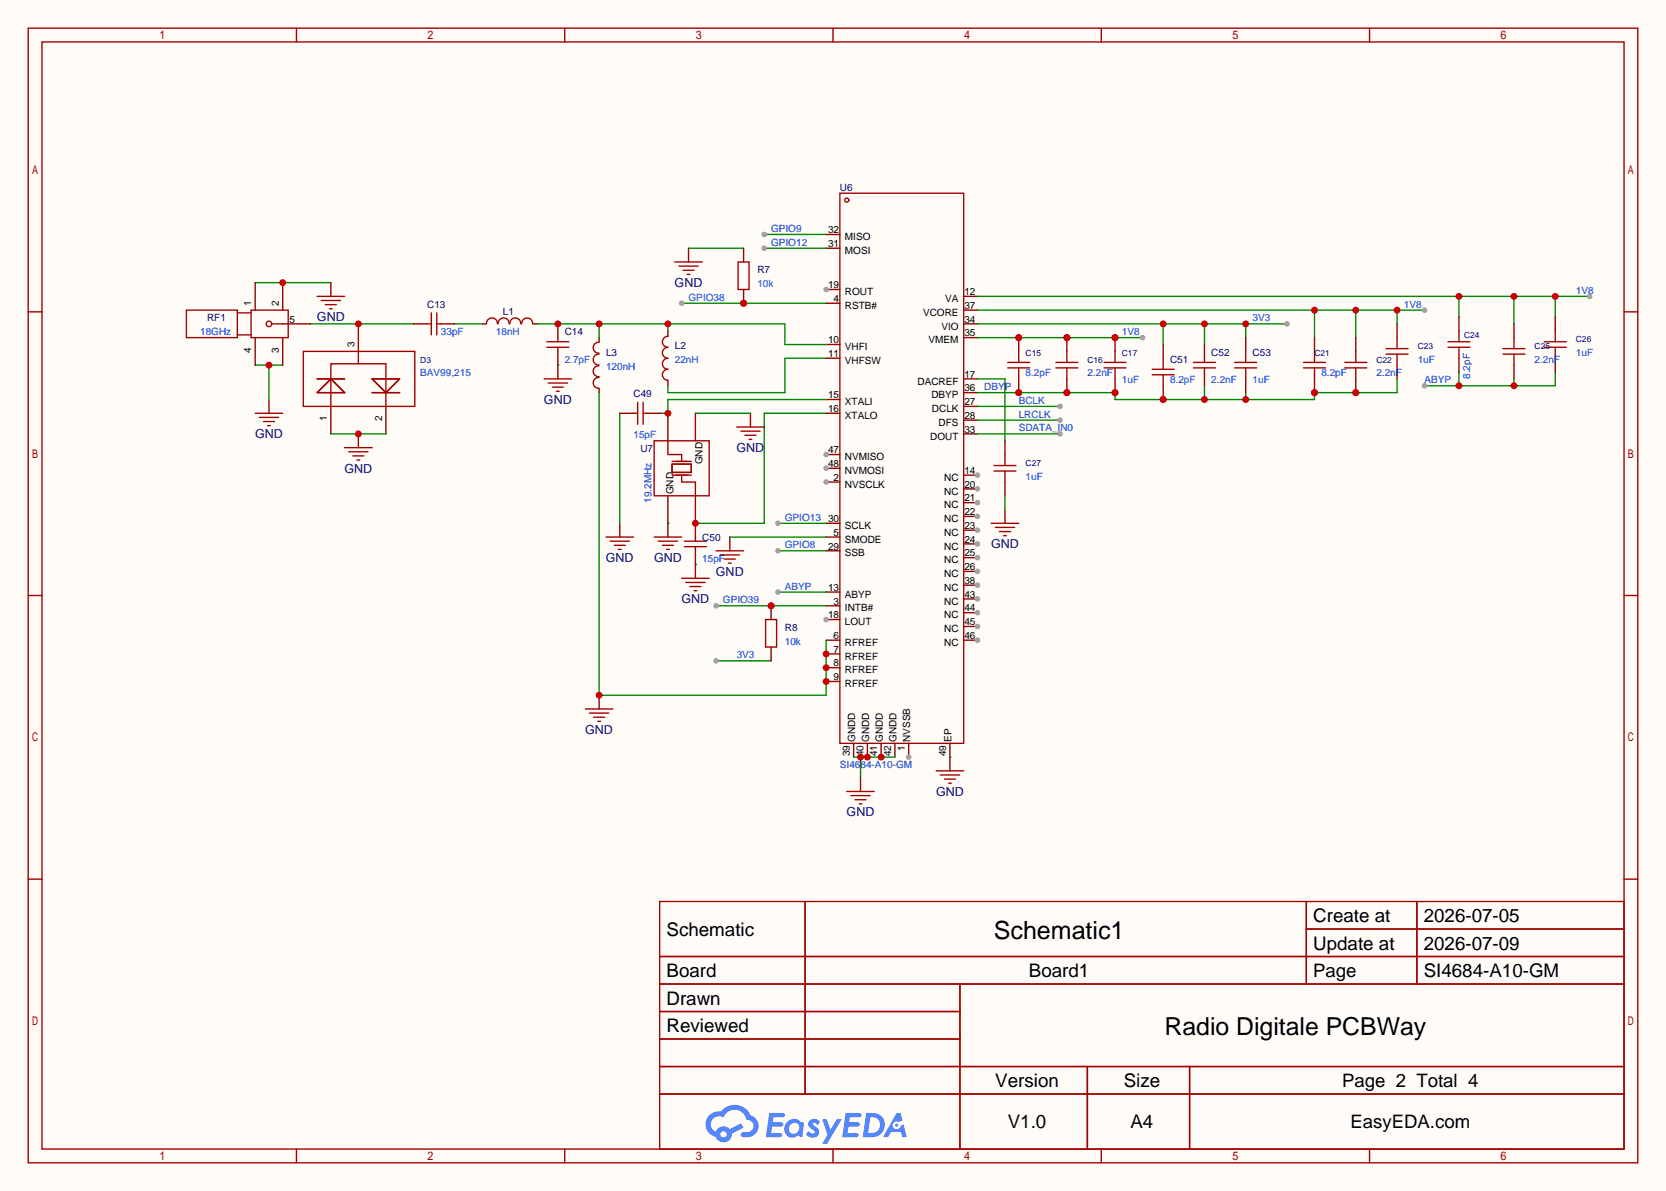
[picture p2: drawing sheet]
<svg xmlns="http://www.w3.org/2000/svg" width="308mm" height="220mm" viewBox="0 0 308 220" stroke-linecap="round" stroke-linejoin="round" font-family="sans-serif">
<path d="M0 0h307.6v220h-307.6z" fill="#fffcf7"/>
<g fill="none" stroke="#a10000" stroke-width=".25">
<path d="M5.2 5.2h297.2v209.6h-297.2zM7.7 7.7h292.1v204.5h-292.1zM54.7 5.2v2.5M104.3 5.2v2.5M153.8 5.2v2.5M203.3 5.2v2.5M252.9 5.2v2.5M5.2 57.6h2.5M299.8 57.6h2.6M5.2 110h2.5M299.8 110h2.6M5.2 162.4h2.5"/>
<path d="M121.8 166.5h178v45.7h-178zM121.8 176.7h178M148.7 166.5v35.6M241.2 166.5v15.2M241.2 171.6h58.6M261.6 166.5v15.2M299.8 162.4h2.6M121.8 181.7h178M121.8 186.8h55.4M121.8 197h178M121.8 191.9h55.4M177.2 181.7v30.5"/>
<path d="M200.8 197v15.2M219.6 197v15.2M54.7 212.2v2.6M104.3 212.2v2.6M121.8 202.1h178M153.8 212.2v2.6M203.3 212.2v2.6M252.9 212.2v2.6"/>
</g>
<g fill="#5487ff">
<path d="M149.5 206.9a1.3 1.3 0 0 1 1.9 .3l-.4 .6a.54 .54 0 0 0-1-.2l.2 .2a1.58 1.58 0 0 1 1 1.5 1.43 1.43 0 0 1-2.4 .2l.5-.6a.64 .64 0 0 0 .5 .5 .64 .64 0 0 0 .6-.3l-.1-.3a1.6 1.6 0 0 1-1.1-1.5z"/>
<path d="M151.8 206.7h.8l.7 2 1.2-2h.9l-2.7 4.5h-.9l1-1.6z"/>
<path d="M142 205.5h1.7a1.31 1.31 0 0 1 1.2 .2 .4 .4 0 0 1-.3 .6h-1.8l-.1 1h1.6a.4 .4 0 0 1 .3 .4 .4 .4 0 0 1-.4 .4h-1.6l-.2 1.2 .8-.1a1.23 1.23 0 0 1 1.2 .2 .39 .39 0 0 1-.4 .6h-2.6z"/>
<path d="M156.1 205.5h1.7a1.32 1.32 0 0 1 1.2 .2 .39 .39 0 0 1-.3 .6h-1.8l-.1 1h1.6a.4 .4 0 0 1 .4 .4 .4 .4 0 0 1-.5 .4h-1.6l-.2 1.1h.8a1.23 1.23 0 0 1 1.2 .2 .39 .39 0 0 1-.4 .6h-2.6z"/>
<path d="M165.5 205.6h.8l.3 1.3-.6 .3a.75 .75 0 0 0-1.1 .3 .75 .75 0 0 0 .5 1.1 .75 .75 0 0 0 .9-.7l.5-.3 .6 2.4h-.8l-.3-.9h-1.8l-.5 .9h-1z"/>
<path d="M159.9 205.6l-.6 4.4h1.4a2.27 2.27 0 0 0 2.7-2.3 2.27 2.27 0 0 0-2.7-2.1zM160.7 206.3a1.5 1.5 0 0 1 1.8 1.6 1.5 1.5 0 0 1-1.9 1.3h-.3z"/>
<path d="M145.4 207.2a1.62 1.62 0 0 0-.4 2.1 1.62 1.62 0 0 0 2 .6l.3-.2 .4 .2 .4 .1 .3-2.4-.1-.3-.5-.1a1.58 1.58 0 0 0-2.4 0zM146 207.7a.99 .99 0 0 1 1.6 .3 .99 .99 0 0 1-.9 1.4 .94 .94 0 0 1-1-.6 .94 .94 0 0 1 .3-1.1z"/>
<path d="M131 206a2.37 2.37 0 0 0 1.1 4 1.54 1.54 0 0 0 1.8 1 1.54 1.54 0 0 0 1.2-1.6l2.2-1.1-.5-.8-2.1 1a1.57 1.57 0 0 0-2.6 .5 1.5 1.5 0 0 1-.7-2.1 1.5 1.5 0 0 1 2.2-.5 2.23 2.23 0 0 1 2.3-1.4 2.23 2.23 0 0 1 2 1.8 1.16 1.16 0 0 1 1.2 1.1 1.16 1.16 0 0 1-1.1 1.2h-.7a.47 .47 0 0 0-.5 .4 .47 .47 0 0 0 .4 .5 2.23 2.23 0 0 0 2.2-.6 2.23 2.23 0 0 0 .5-2.3 2.16 2.16 0 0 0-1.3-1.1 3.2 3.2 0 0 0-5.5-.7l-1.1 .1zM133 209.5a.6 .6 0 0 1 1.2 0 .6 .6 0 0 1-1.2 0z"/>
<circle cx="165.6" cy="207.8" r=".28"/>
</g>
<g fill="none" stroke="#a10000" stroke-width=".25">
<path d="M155.1 35.7h22.8v101.6h-22.8z"/>
<circle cx="156.3" cy="37" r=".38"/>
</g>
<path d="M152.5 43.3h2.6M152.5 45.8h2.6M152.5 53.5h2.6" fill="none" stroke="#870000" stroke-width=".25"/>
<circle cx="152.5" cy="53.5" r=".51" fill="#999"/>
<path d="M152.5 56h2.6M152.5 63.6h2.6M152.5 66.2h2.6M152.5 73.8h2.6M152.5 76.3h2.6M152.5 83.9h2.6" fill="none" stroke="#870000" stroke-width=".25"/>
<circle cx="152.5" cy="83.9" r=".51" fill="#999"/>
<path d="M152.5 86.5h2.6" fill="none" stroke="#870000" stroke-width=".25"/>
<circle cx="152.5" cy="86.5" r=".51" fill="#999"/>
<path d="M152.5 89h2.6" fill="none" stroke="#870000" stroke-width=".25"/>
<circle cx="152.5" cy="89" r=".51" fill="#999"/>
<path d="M152.5 96.6h2.6M152.5 99.2h2.6M152.5 101.7h2.6M152.5 109.3h2.6M152.5 111.9h2.6M152.5 114.4h2.6" fill="none" stroke="#870000" stroke-width=".25"/>
<circle cx="152.5" cy="114.4" r=".51" fill="#999"/>
<path d="M152.5 118.2h2.6M177.9 118.2h2.6M152.5 120.8h2.6M152.5 123.3h2.6M152.5 125.9h2.6" fill="none" stroke="#870000" stroke-width=".25"/>
<circle cx="180.5" cy="118.2" r=".51" fill="#999"/>
<path d="M177.9 115.7h2.6" fill="none" stroke="#870000" stroke-width=".25"/>
<circle cx="180.5" cy="115.7" r=".51" fill="#999"/>
<path d="M177.9 113.2h2.6" fill="none" stroke="#870000" stroke-width=".25"/>
<circle cx="180.5" cy="113.2" r=".51" fill="#999"/>
<path d="M177.9 110.6h2.6" fill="none" stroke="#870000" stroke-width=".25"/>
<circle cx="180.5" cy="110.6" r=".51" fill="#999"/>
<path d="M177.9 108.1h2.6" fill="none" stroke="#870000" stroke-width=".25"/>
<circle cx="180.5" cy="108.1" r=".51" fill="#999"/>
<path d="M177.9 105.5h2.6" fill="none" stroke="#870000" stroke-width=".25"/>
<circle cx="180.5" cy="105.5" r=".51" fill="#999"/>
<path d="M177.9 103h2.6" fill="none" stroke="#870000" stroke-width=".25"/>
<circle cx="180.5" cy="103" r=".51" fill="#999"/>
<path d="M177.9 100.5h2.6" fill="none" stroke="#870000" stroke-width=".25"/>
<circle cx="180.5" cy="100.5" r=".51" fill="#999"/>
<path d="M177.9 97.9h2.6" fill="none" stroke="#870000" stroke-width=".25"/>
<circle cx="180.5" cy="97.9" r=".51" fill="#999"/>
<path d="M177.9 95.4h2.6" fill="none" stroke="#870000" stroke-width=".25"/>
<circle cx="180.5" cy="95.4" r=".51" fill="#999"/>
<path d="M177.9 92.8h2.6" fill="none" stroke="#870000" stroke-width=".25"/>
<circle cx="180.5" cy="92.8" r=".51" fill="#999"/>
<path d="M177.9 90.3h2.6" fill="none" stroke="#870000" stroke-width=".25"/>
<circle cx="180.5" cy="90.3" r=".51" fill="#999"/>
<path d="M177.9 87.8h2.6" fill="none" stroke="#870000" stroke-width=".25"/>
<circle cx="180.5" cy="87.8" r=".51" fill="#999"/>
<g fill="none" stroke="#870000" stroke-width=".25">
<path d="M177.9 59.8h2.6M177.9 57.3h2.6M177.9 54.7h2.6M177.9 77.6h2.6M177.9 75.1h2.6M177.9 72.5h2.6M177.9 70h2.6M177.9 62.4h2.6M177.9 80.1h2.6M157.6 137.3v2.5M160.1 137.3v2.5M162.7 137.3v2.5"/>
<path d="M165.2 137.3v2.5M167.8 137.3v2.5"/>
</g>
<circle cx="167.8" cy="139.8" r=".51" fill="#999"/>
<path d="M89 59.8h.8M98.4 59.8h.8M103 59.8v2.6M103 64.9v2.5M110.6 62.4v.7M110.6 71.8v.7M123.3 61.1v1M123.3 70.2v1M175.4 137.3v2.5" fill="none" stroke="#870000" stroke-width=".25"/>
<g fill="none" stroke="#a10000" stroke-width=".25">
<path d="M89.8 59.8a1.01 1.01 0 0 1 1-1.1 1.01 1.01 0 0 1 1 1.1M92 59.8a1.01 1.01 0 0 1 1-1.1 1.01 1.01 0 0 1 1 1.1M94.1 59.8a1.01 1.01 0 0 1 1-1.1 1.01 1.01 0 0 1 1 1.1M96.3 59.8a1.01 1.01 0 0 1 1-1.1 1.01 1.01 0 0 1 1 1.1M101 64.1h4M101 63.1h4M103 62.4v.7M103 64.1v.8M110.6 67.5a1.01 1.01 0 0 0-1.1 1.1 1.01 1.01 0 0 0 1.1 1M110.6 65.4a1.01 1.01 0 0 0-1.1 1 1.01 1.01 0 0 0 1.1 1M110.6 69.7a1.01 1.01 0 0 0-1.1 1 1.01 1.01 0 0 0 1.1 1M110.6 63.2a1.01 1.01 0 0 0-1.1 1 1.01 1.01 0 0 0 1.1 1"/>
<path d="M123.3 62.1a1.02 1.02 0 0 0-1 1 1.02 1.02 0 0 0 1 1 1.02 1.02 0 0 0-1 1.1 1.02 1.02 0 0 0 1 1 1.02 1.02 0 0 0-1 1 1.02 1.02 0 0 0 1 1 1.02 1.02 0 0 0-1 1 1.02 1.02 0 0 0 1 1"/>
</g>
<path d="M99.2 59.8h45.7v3.8h7.6M110.6 59.8v2.6M123.3 59.8v1.3" fill="none" stroke="#008700" stroke-width=".25"/>
<g fill="#c00">
<circle cx="123.3" cy="59.8" r=".63"/>
<circle cx="110.6" cy="59.8" r=".63"/>
<circle cx="103" cy="59.8" r=".63"/>
</g>
<path d="M110.6 128.4v2.5" fill="none" stroke="#870000" stroke-width=".25"/>
<path d="M108.1 130.9h5.1M108.8 131.7h3.6M109.6 132.5h2M110.4 133.2h.5" fill="none" stroke="#a10000" stroke-width=".25"/>
<path d="M110.6 72.5v55.9h41.9v-10.2" fill="none" stroke="#008700" stroke-width=".25"/>
<g fill="#c00">
<circle cx="110.6" cy="128.4" r=".63"/>
<circle cx="152.5" cy="125.9" r=".63"/>
<circle cx="152.5" cy="123.3" r=".63"/>
<circle cx="152.5" cy="120.8" r=".63"/>
</g>
<path d="M57.3 59.8h19M83.9 59.8h5.1M47.1 67.4h5.1M49.7 67.4v6.4M103 67.4h.1M152.5 66.2h-7.6v6.3h-21.6v-1.3" fill="none" stroke="#008700" stroke-width=".25"/>
<path d="M49.7 73.8v2.5M103 67.4v2.6M123.3 76.3v5.1M128.4 76.3v5.1M123.3 91.6v5M128.4 91.6v5" fill="none" stroke="#870000" stroke-width=".25"/>
<g fill="none" stroke="#a10000" stroke-width=".25">
<path d="M47.1 76.3h5.1M47.9 77.1h3.5M48.6 77.9h2.1M49.4 78.6h.5M100.5 70h5M101.2 70.7h3.6M102 71.5h2M102.7 72.3h.6M120.8 81.4h10.1v10.2h-10.1zM123.3 81.4v2.5h2.6v1.3M124.1 85.7h3.5v1.5h-3.5zM124.1 87.8h3.5"/>
<path d="M124.1 85.2h3.5M125.9 88v1h2.5v2.6"/>
</g>
<circle cx="49.7" cy="67.4" r=".63" fill="#c00"/>
<path d="M47.1 52.2h14M152.5 73.8h-29.2v2.5h-1.3" fill="none" stroke="#008700" stroke-width=".25"/>
<path d="M61.1 52.2v2.5" fill="none" stroke="#870000" stroke-width=".25"/>
<path d="M58.5 54.7h5.1M59.3 55.5h3.6M60.1 56.3h2M60.8 57h.5" fill="none" stroke="#a10000" stroke-width=".25"/>
<circle cx="123.3" cy="76.3" r=".63" fill="#c00"/>
<path d="M128.4 76.3h10.2M152.5 76.3h-11.4v20.3h-12.7M123.3 96.6h.1M157.6 139.8h7.6M158.9 139.8v3.8" fill="none" stroke="#008700" stroke-width=".25"/>
<path d="M76.3 59.8h2.6M81.4 59.8h2.5M138.6 76.3v2.6M123.3 96.6v2.6" fill="none" stroke="#870000" stroke-width=".25"/>
<path d="M78.9 59.8h.7M79.6 57.8v4M80.6 57.8v4M80.6 59.8h.8M136 78.9h5.1M136.8 79.6h3.5M120.8 99.2h5.1M121.5 99.9h3.6M137.5 80.4h2.1M138.3 81.2h.5M122.3 100.7h2M123.1 101.5h.5" fill="none" stroke="#a10000" stroke-width=".25"/>
<g fill="#c00">
<circle cx="158.9" cy="139.8" r=".63"/>
<circle cx="160.1" cy="139.8" r=".63"/>
<circle cx="162.7" cy="139.8" r=".63"/>
</g>
<path d="M134.7 99.2v2.5M158.9 143.6v2.6" fill="none" stroke="#870000" stroke-width=".25"/>
<path d="M132.2 101.7h5.1M133 102.5h3.5M133.7 103.3h2.1M134.5 104h.5M156.3 146.2h5.1M157.1 146.9h3.6M157.9 147.7h2M158.6 148.5h.5" fill="none" stroke="#a10000" stroke-width=".25"/>
<path d="M134.7 99.2h17.8M143.6 96.6h8.9" fill="none" stroke="#008700" stroke-width=".25"/>
<circle cx="143.6" cy="96.6" r=".51" fill="#999"/>
<path d="M143.6 101.7h8.9" fill="none" stroke="#008700" stroke-width=".25"/>
<circle cx="143.6" cy="101.7" r=".51" fill="#999"/>
<path d="M141.1 45.8h11.4" fill="none" stroke="#008700" stroke-width=".25"/>
<circle cx="141.1" cy="45.8" r=".51" fill="#999"/>
<path d="M141.1 43.3h11.4" fill="none" stroke="#008700" stroke-width=".25"/>
<circle cx="141.1" cy="43.3" r=".51" fill="#999"/>
<path d="M125.9 56h26.6" fill="none" stroke="#008700" stroke-width=".25"/>
<circle cx="137.3" cy="56" r=".63" fill="#c00"/>
<circle cx="125.9" cy="56" r=".51" fill="#999"/>
<path d="M132.2 111.9h20.3" fill="none" stroke="#008700" stroke-width=".25"/>
<circle cx="142.4" cy="111.9" r=".63" fill="#c00"/>
<circle cx="132.2" cy="111.9" r=".51" fill="#999"/>
<path d="M180.5 70h5v11.4M180.5 80.1h15.2" fill="none" stroke="#008700" stroke-width=".25"/>
<circle cx="195.7" cy="80.1" r=".51" fill="#999"/>
<path d="M180.5 77.6h15.2" fill="none" stroke="#008700" stroke-width=".25"/>
<circle cx="195.7" cy="77.6" r=".51" fill="#999"/>
<path d="M180.5 75.1h15.2" fill="none" stroke="#008700" stroke-width=".25"/>
<circle cx="195.7" cy="75.1" r=".51" fill="#999"/>
<path d="M180.5 54.7h113M269.4 54.7v3.8M279.5 54.7v5.1M287.1 54.7v3.8" fill="none" stroke="#008700" stroke-width=".25"/>
<g fill="#c00">
<circle cx="287.1" cy="54.7" r=".63"/>
<circle cx="279.5" cy="54.7" r=".63"/>
<circle cx="269.4" cy="54.7" r=".63"/>
</g>
<circle cx="293.5" cy="54.7" r=".51" fill="#999"/>
<path d="M56 64.9h20.6v10.2h-20.6z" fill="none" stroke="#a10000" stroke-width=".25"/>
<path d="M66.2 59.8v5.1M61.1 75.1v5M71.2 75.1v5" fill="none" stroke="#870000" stroke-width=".25"/>
<circle cx="66.2" cy="59.8" r=".63" fill="#c00"/>
<path d="M58.5 70h5.1M61.1 70l2.5 2.5h-5.1zM61.1 75.1v-7.9h10.1v7.9M66.2 64.9v2.3M68.7 70h5.1l-2.6 2.5zM68.7 72.5h5.1M63.6 82.7h5.1M64.4 83.4h3.5M65.2 84.2h2M65.9 85h.5" fill="none" stroke="#a10000" stroke-width=".25"/>
<path d="M66.2 80.1v2.6" fill="none" stroke="#870000" stroke-width=".25"/>
<path d="M143.6 109.3h8.9" fill="none" stroke="#008700" stroke-width=".25"/>
<circle cx="143.6" cy="109.3" r=".51" fill="#999"/>
<path d="M269.4 68.7v2.5M279.5 70v1.2M287.1 68.7v2.5h-24.1" fill="none" stroke="#008700" stroke-width=".25"/>
<g fill="#c00">
<circle cx="279.5" cy="71.2" r=".63"/>
<circle cx="269.4" cy="71.2" r=".63"/>
</g>
<circle cx="263" cy="71.2" r=".51" fill="#999"/>
<path d="M180.5 62.4h30.4" fill="none" stroke="#008700" stroke-width=".25"/>
<g fill="#c00">
<circle cx="197" cy="62.4" r=".63"/>
<circle cx="205.9" cy="62.4" r=".63"/>
<circle cx="188.1" cy="62.4" r=".63"/>
</g>
<circle cx="210.9" cy="62.4" r=".51" fill="#999"/>
<path d="M180.5 59.8h57.1M214.8 59.8v3.8M222.4 59.8v3.8M230 59.8v2.6" fill="none" stroke="#008700" stroke-width=".25"/>
<g fill="#c00">
<circle cx="230" cy="59.8" r=".63"/>
<circle cx="222.4" cy="59.8" r=".63"/>
<circle cx="214.8" cy="59.8" r=".63"/>
</g>
<circle cx="237.6" cy="59.8" r=".51" fill="#999"/>
<path d="M180.5 57.3h82.5M242.7 57.3v5.1M250.3 57.3v5.1M257.9 57.3v2.5" fill="none" stroke="#008700" stroke-width=".25"/>
<g fill="#c00">
<circle cx="257.9" cy="57.3" r=".63"/>
<circle cx="250.3" cy="57.3" r=".63"/>
<circle cx="242.7" cy="57.3" r=".63"/>
</g>
<circle cx="263" cy="57.3" r=".51" fill="#999"/>
<path d="M222.4 71.2v2.6M230 72.5v1.3M257.9 70v2.5h-15.2v1.3h-36.8v-1.3h-25.4" fill="none" stroke="#008700" stroke-width=".25"/>
<g fill="#c00">
<circle cx="188.1" cy="72.5" r=".63"/>
<circle cx="197" cy="72.5" r=".63"/>
<circle cx="205.9" cy="72.5" r=".63"/>
<circle cx="214.8" cy="73.8" r=".63"/>
<circle cx="222.4" cy="73.8" r=".63"/>
<circle cx="230" cy="73.8" r=".63"/>
<circle cx="242.7" cy="72.5" r=".63"/>
<circle cx="250.3" cy="72.5" r=".63"/>
</g>
<path d="M185.5 94.1v2.5M175.4 139.8v2.6" fill="none" stroke="#870000" stroke-width=".25"/>
<path d="M183 96.6h5.1M183.8 97.4h3.5M184.5 98.2h2.1M185.3 98.9h.5M172.8 142.4h5.1M173.6 143.1h3.6M174.4 143.9h2M175.1 144.7h.5" fill="none" stroke="#a10000" stroke-width=".25"/>
<path d="M127.1 45.8h10.2M132.2 122h10.2M175.4 139.8h.1" fill="none" stroke="#008700" stroke-width=".25"/>
<circle cx="132.2" cy="122" r=".51" fill="#999"/>
<path d="M127.1 45.8v2.6M188.1 70v2.5" fill="none" stroke="#870000" stroke-width=".25"/>
<path d="M124.6 48.4h5.1M125.3 49.1h3.6M126.1 49.9h2M126.9 50.7h.5M186.1 67.9h4" fill="none" stroke="#a10000" stroke-width=".25"/>
<circle cx="188.1" cy="72.5" r=".63" fill="#c00"/>
<path d="M186.1 66.9h4M188.1 64.9v2" fill="none" stroke="#a10000" stroke-width=".25"/>
<path d="M188.1 62.4v2.5" fill="none" stroke="#870000" stroke-width=".25"/>
<circle cx="188.1" cy="62.4" r=".63" fill="#c00"/>
<path d="M188.1 67.9v2.1M240.7 67.9h4" fill="none" stroke="#a10000" stroke-width=".25"/>
<path d="M242.7 70v2.5" fill="none" stroke="#870000" stroke-width=".25"/>
<circle cx="242.7" cy="72.5" r=".63" fill="#c00"/>
<path d="M203.8 67.9h4.1M240.7 66.9h4M242.7 64.9v2M242.7 67.9v2.1M267.3 64.1h4.1M267.3 63.1h4.1M269.4 61.1v2M269.4 64.1v2.1" fill="none" stroke="#a10000" stroke-width=".25"/>
<path d="M269.4 58.5v2.6M205.9 70v2.5M242.7 62.4v2.5M269.4 66.2v2.5" fill="none" stroke="#870000" stroke-width=".25"/>
<circle cx="205.9" cy="72.5" r=".63" fill="#c00"/>
<path d="M203.8 66.9h4.1M205.9 64.9v2" fill="none" stroke="#a10000" stroke-width=".25"/>
<path d="M205.9 62.4v2.5" fill="none" stroke="#870000" stroke-width=".25"/>
<circle cx="205.9" cy="62.4" r=".63" fill="#c00"/>
<path d="M205.9 67.9v2.1M255.9 65.4h4.1M255.9 64.4h4.1M257.9 62.4v2M257.9 65.4v2M285.1 64.1h4.1M285.1 63.1h4.1M287.1 61.1v2M287.1 64.1v2.1" fill="none" stroke="#a10000" stroke-width=".25"/>
<path d="M137.3 45.8v2.6M137.3 53.5v2.5M257.9 59.8v2.6M287.1 58.5v2.6M257.9 67.4v2.6M287.1 66.2v2.5" fill="none" stroke="#870000" stroke-width=".25"/>
<circle cx="137.3" cy="56" r=".63" fill="#c00"/>
<path d="M136.3 48.4h2v5.1h-2z" fill="none" stroke="#a10000" stroke-width=".25"/>
<path d="M142.4 111.9v2.5" fill="none" stroke="#870000" stroke-width=".25"/>
<circle cx="142.4" cy="111.9" r=".63" fill="#c00"/>
<path d="M197 70v2.5M142.4 119.5v2.5" fill="none" stroke="#870000" stroke-width=".25"/>
<path d="M194.9 67.9h4.1M141.4 114.4h2v5.1h-2z" fill="none" stroke="#a10000" stroke-width=".25"/>
<circle cx="197" cy="72.5" r=".63" fill="#c00"/>
<path d="M194.9 66.9h4.1M197 64.9v2" fill="none" stroke="#a10000" stroke-width=".25"/>
<path d="M197 62.4v2.5" fill="none" stroke="#870000" stroke-width=".25"/>
<circle cx="197" cy="62.4" r=".63" fill="#c00"/>
<path d="M197 67.9v2.1M248.3 67.9h4" fill="none" stroke="#a10000" stroke-width=".25"/>
<path d="M250.3 70v2.5" fill="none" stroke="#870000" stroke-width=".25"/>
<circle cx="250.3" cy="72.5" r=".63" fill="#c00"/>
<g fill="none" stroke="#a10000" stroke-width=".25">
<path d="M212.7 69.2h4.1M248.3 66.9h4M250.3 64.9v2M250.3 67.9v2.1M277.5 65.4h4.1M277.5 64.4h4.1M279.5 62.4v2M279.5 65.4v2M111.9 99.2h5.1M112.6 99.9h3.6M183.5 87h4.1M183.5 86h4.1"/>
<path d="M185.5 83.9v2.1M185.5 87v2M113.4 100.7h2M114.2 101.5h.5M125.9 106.8h5M126.6 107.6h3.6M127.4 108.3h2M128.1 109.1h.6"/>
</g>
<path d="M279.5 59.8v2.6M214.8 71.2v2.6M250.3 62.4v2.5M279.5 67.4v2.6M114.4 96.6v2.6M185.5 81.4v2.5M185.5 89v2.6M128.4 104.3v2.5" fill="none" stroke="#870000" stroke-width=".25"/>
<path d="M114.4 76.3v20.3M185.5 91.6v2.5M128.4 104.3h.1" fill="none" stroke="#008700" stroke-width=".25"/>
<circle cx="214.8" cy="73.8" r=".63" fill="#c00"/>
<path d="M212.7 68.2h4.1M214.8 66.2v2M214.8 69.2v2M220.3 67.9h4.1M220.3 66.9h4.1M222.4 66.2v.7M222.4 67.9v.8M228 67.9h4M228 66.9h4M230 64.9v2M230 67.9v2.1" fill="none" stroke="#a10000" stroke-width=".25"/>
<path d="M214.8 63.6v2.6M222.4 63.6v2.6M222.4 68.7v2.5M230 62.4v2.5M230 70v2.5" fill="none" stroke="#870000" stroke-width=".25"/>
<path d="M61.1 80.1h10.1" fill="none" stroke="#008700" stroke-width=".25"/>
<circle cx="66.2" cy="80.1" r=".63" fill="#c00"/>
<path d="M34.4 57.3h9.4v5.1h-9.4zM46.4 57.3h6.8v5.1h-6.8z" fill="none" stroke="#a10000" stroke-width=".25"/>
<path d="M52.2 59.8h5.1M52.2 52.2v5.1M47.1 62.4v5M52.2 62.4v5" fill="none" stroke="#870000" stroke-width=".25"/>
<circle cx="52.2" cy="52.2" r=".63" fill="#c00"/>
<path d="M47.1 52.2v5.1M114.4 76.3h2.6M119.5 76.3h2.5M128.4 96.6v2.6M128.4 101.7v2.6" fill="none" stroke="#870000" stroke-width=".25"/>
<g fill="none" stroke="#a10000" stroke-width=".25">
<path d="M43.8 57.8h2.6M50.2 59.8h2M43.8 61.8h2.6M117 76.3h.7M117.7 74.3v4.1M118.7 74.3v4.1M118.7 76.3h.8M126.4 99.9h4M126.4 101h4"/>
<circle cx="49.7" cy="59.8" r=".51"/>
</g>
<circle cx="128.4" cy="96.6" r=".63" fill="#c00"/>
<path d="M128.4 99.2v.7M128.4 101v.7" fill="none" stroke="#a10000" stroke-width=".25"/>
<g font-size="4.6">
<text x="183.5" y="173.4">Schematic1</text>
<text x="215" y="191.2">Radio Digitale PCBWay</text>
</g>
<g font-size="3.5">
<text x="123.1" y="172.8">Schematic</text>
<text x="242.5" y="170.3">Create at</text>
<text x="262.9" y="170.3">2026-07-05</text>
<text x="242.5" y="175.4">Update at</text>
<text x="262.9" y="175.4">2026-07-09</text>
<text x="123.1" y="180.5">Board</text>
<text x="123.1" y="185.5">Drawn</text>
<text x="190" y="180.5">Board1</text>
<text x="262.9" y="180.5">SI4684-A10-GM</text>
<text x="123.1" y="190.6">Reviewed</text>
<text x="183.8" y="200.8">Version</text>
<text x="207.5" y="200.8">Size</text>
<text x="186.1" y="208.4">V1.0</text>
<text x="208.7" y="208.4">A4</text>
</g>
<g font-size="3.4">
<text x="242.5" y="180.4">Page</text>
<text x="247.8" y="200.8">Page 2 Total 4</text>
<text x="249.3" y="208.4">EasyEDA.com</text>
</g>
<g font-size="2.3" fill="#000080">
<text x="124.6" y="53">GND</text>
<text x="58.5" y="59.4">GND</text>
<text x="100.4" y="74.6">GND</text>
<text x="47.1" y="80.9">GND</text>
<text x="136" y="83.5">GND</text>
<text x="63.6" y="87.3">GND</text>
<text x="183" y="101.3">GND</text>
<text x="111.9" y="103.8">GND</text>
<text x="120.8" y="103.8">GND</text>
<text x="132.2" y="106.3">GND</text>
<text x="125.8" y="111.4">GND</text>
<text x="108.1" y="135.6">GND</text>
<text x="172.8" y="147">GND</text>
<text x="156.3" y="150.8">GND</text>
</g>
<g font-size="1.8" fill="#000080">
<text x="155.1" y="35.2">U6</text>
<text x="139.8" y="50.5">R7</text>
<text x="38.2" y="59.4">RF1</text>
<text x="78.9" y="56.8">C13</text>
<text x="92.8" y="58.1">L1</text>
<text x="104.3" y="61.9">C14</text>
<text x="111.9" y="65.7">L3</text>
<text x="124.6" y="64.4">L2</text>
<text x="223.6" y="65.7">C52</text>
<text x="231.3" y="65.7">C53</text>
<text x="216" y="67">C51</text>
<text x="117" y="73.3">C49</text>
<text x="118.2" y="83.5">U7</text>
<text x="129.7" y="100">C50</text>
<text x="144.9" y="116.5">R8</text>
</g>
<g font-size="1.8" fill="#00f">
<text x="142.4" y="45.4">GPIO12</text>
<text x="142.4" y="42.8">GPIO9</text>
<text x="139.8" y="53">10k</text>
<text x="127.1" y="55.5">GPIO38</text>
<text x="231.3" y="59.4">3V3</text>
<text x="259.2" y="56.8">1V8</text>
<text x="291" y="54.3">1V8</text>
<text x="37" y="61.9">18GHz</text>
<text x="81.4" y="61.9">33pF</text>
<text x="91.6" y="61.9">18nH</text>
<text x="207.1" y="61.9">1V8</text>
<text x="291" y="65.7">1uF</text>
<text x="77.6" y="69.5">BAV99,215</text>
<text x="104.3" y="67">2.7pF</text>
<text x="111.9" y="68.2">120nH</text>
<text x="124.6" y="67">22nH</text>
<text x="189.4" y="69.5">8.2pF</text>
<text x="200.8" y="69.5">2.2nF</text>
<text x="207.1" y="70.8">1uF</text>
<text x="216" y="70.8">8.2pF</text>
<text x="223.6" y="70.8">2.2nF</text>
<text x="231.3" y="70.8">1uF</text>
<text x="244" y="69.5">8.2pF</text>
<text x="254.1" y="69.5">2.2nF</text>
<text x="261.7" y="67">1uF</text>
<text x="263" y="70.8">ABYP</text>
<text x="271.4" y="70" transform="rotate(-90 271.4 70)">8.2pF</text>
<text x="283.3" y="67">2.2nF</text>
<text x="181.7" y="72.1">DBYP</text>
<text x="188.1" y="77.1">LRCLK</text>
<text x="188.1" y="74.6">BCLK</text>
<text x="117" y="80.9">15pF</text>
<text x="188.1" y="79.7">SDATA_IN0</text>
<text x="189.4" y="88.6">1uF</text>
<text x="120.3" y="92.8" transform="rotate(-90 120.3 92.8)">19.2MHz</text>
<text x="144.9" y="96.2">GPIO13</text>
<text x="144.9" y="101.3">GPIO8</text>
<text x="129.7" y="103.8">15pF</text>
<text x="133.5" y="111.4">GPIO39</text>
<text x="144.9" y="108.9">ABYP</text>
<text x="144.9" y="119">10k</text>
<text x="136" y="121.6">3V3</text>
<text x="155.1" y="141.9">SI4684-A10-GM</text>
</g>
<g font-size="1.8">
<text x="152.9" y="43.1">32</text>
<text x="152.9" y="45.6">31</text>
<text x="156" y="44.3">MISO</text>
<text x="156" y="46.9">MOSI</text>
<text x="152.9" y="53.2">19</text>
<text x="46.4" y="56.5" transform="rotate(-90 46.4 56.5)">1</text>
<text x="51.5" y="56.5" transform="rotate(-90 51.5 56.5)">2</text>
<text x="53.5" y="59.6">5</text>
<text x="153.9" y="55.8">4</text>
<text x="156" y="54.5">ROUT</text>
<text x="156" y="57">RSTB#</text>
<text x="170.4" y="58.3">VCORE</text>
<text x="174.5" y="55.8">VA</text>
<text x="178.1" y="59.6">34</text>
<text x="178.1" y="57">37</text>
<text x="178.1" y="54.5">12</text>
<text x="46.4" y="65.1" transform="rotate(-90 46.4 65.1)">4</text>
<text x="51.5" y="65.1" transform="rotate(-90 51.5 65.1)">3</text>
<text x="65.5" y="64.1" transform="rotate(-90 65.5 64.1)">3</text>
<text x="152.9" y="63.4">10</text>
<text x="152.9" y="65.9">11</text>
<text x="156" y="64.7">VHFI</text>
<text x="171.4" y="63.4">VMEM</text>
<text x="173.8" y="60.9">VIO</text>
<text x="178.1" y="62.1">35</text>
<text x="156" y="67.2">VHFSW</text>
<text x="169.4" y="71">DACREF</text>
<text x="178.1" y="69.7">17</text>
<text x="60.4" y="77.8" transform="rotate(-90 60.4 77.8)">1</text>
<text x="70.5" y="77.8" transform="rotate(-90 70.5 77.8)">2</text>
<text x="152.9" y="73.6">15</text>
<text x="152.9" y="76.1">16</text>
<text x="156" y="74.8">XTALI</text>
<text x="156" y="77.4">XTALO</text>
<text x="172" y="73.6">DBYP</text>
<text x="172.1" y="76.1">DCLK</text>
<text x="178.1" y="77.4">28</text>
<text x="178.1" y="74.8">27</text>
<text x="178.1" y="72.3">36</text>
<text x="152.9" y="83.7">47</text>
<text x="171.8" y="81.2">DOUT</text>
<text x="173.3" y="78.6">DFS</text>
<text x="178.1" y="79.9">33</text>
<text x="129.7" y="85.8" transform="rotate(-90 129.7 85.8)">GND</text>
<text x="152.9" y="86.3">48</text>
<text x="153.9" y="88.8">2</text>
<text x="156" y="85">NVMISO</text>
<text x="156" y="87.5">NVMOSI</text>
<text x="174.3" y="88.8">NC</text>
<text x="178.1" y="87.5">14</text>
<text x="124.4" y="91.3" transform="rotate(-90 124.4 91.3)">GND</text>
<text x="156" y="90.1">NVSCLK</text>
<text x="174.3" y="93.9">NC</text>
<text x="174.3" y="91.3">NC</text>
<text x="178.1" y="95.1">22</text>
<text x="178.1" y="92.6">21</text>
<text x="178.1" y="90.1">20</text>
<text x="152.9" y="96.4">30</text>
<text x="152.9" y="101.5">29</text>
<text x="153.9" y="99">5</text>
<text x="156" y="97.7">SCLK</text>
<text x="156" y="100.2">SMODE</text>
<text x="174.3" y="101.5">NC</text>
<text x="174.3" y="99">NC</text>
<text x="174.3" y="96.4">NC</text>
<text x="178.1" y="100.2">24</text>
<text x="178.1" y="97.7">23</text>
<text x="156" y="102.8">SSB</text>
<text x="174.3" y="106.6">NC</text>
<text x="174.3" y="104">NC</text>
<text x="178.1" y="107.8">38</text>
<text x="178.1" y="105.3">26</text>
<text x="178.1" y="102.8">25</text>
<text x="152.9" y="109.1">13</text>
<text x="153.9" y="111.7">3</text>
<text x="156" y="110.4">ABYP</text>
<text x="156" y="112.9">INTB#</text>
<text x="174.3" y="111.7">NC</text>
<text x="174.3" y="109.1">NC</text>
<text x="178.1" y="112.9">44</text>
<text x="178.1" y="110.4">43</text>
<text x="152.9" y="114.2">18</text>
<text x="153.9" y="118">6</text>
<text x="156" y="115.5">LOUT</text>
<text x="156" y="119.3">RFREF</text>
<text x="174.3" y="119.3">NC</text>
<text x="174.3" y="116.7">NC</text>
<text x="174.3" y="114.2">NC</text>
<text x="178.1" y="118">46</text>
<text x="178.1" y="115.5">45</text>
<text x="153.9" y="120.5">7</text>
<text x="153.9" y="123.1">8</text>
<text x="153.9" y="125.6">9</text>
<text x="156" y="121.8">RFREF</text>
<text x="156" y="124.4">RFREF</text>
<text x="156" y="126.9">RFREF</text>
<text x="157.9" y="137" transform="rotate(-90 157.9 137)">GNDD</text>
<text x="160.4" y="137" transform="rotate(-90 160.4 137)">GNDD</text>
<text x="163" y="137" transform="rotate(-90 163 137)">GNDD</text>
<text x="165.5" y="137" transform="rotate(-90 165.5 137)">GNDD</text>
<text x="168.1" y="137" transform="rotate(-90 168.1 137)">NVSSB</text>
<text x="175.7" y="137" transform="rotate(-90 175.7 137)">EP</text>
<text x="156.9" y="139.7" transform="rotate(-90 156.9 139.7)">39</text>
<text x="159.4" y="139.7" transform="rotate(-90 159.4 139.7)">40</text>
<text x="162" y="139.7" transform="rotate(-90 162 139.7)">41</text>
<text x="164.5" y="139.7" transform="rotate(-90 164.5 139.7)">42</text>
<text x="167.1" y="138.7" transform="rotate(-90 167.1 138.7)">1</text>
<text x="174.7" y="139.7" transform="rotate(-90 174.7 139.7)">49</text>
</g>
<g font-size="1.6" fill="#000080">
<text x="189.4" y="65.7">C15</text>
<text x="207.1" y="65.7">C17</text>
<text x="242.7" y="65.7">C21</text>
<text x="261.7" y="64.4">C23</text>
<text x="270.3" y="62.3">C24</text>
<text x="283.3" y="64.4">C25</text>
<text x="291" y="63.2">C26</text>
<text x="77.6" y="67">D3</text>
<text x="200.8" y="67">C16</text>
<text x="254.1" y="67">C22</text>
<text x="189.4" y="86">C27</text>
</g>
</svg>
